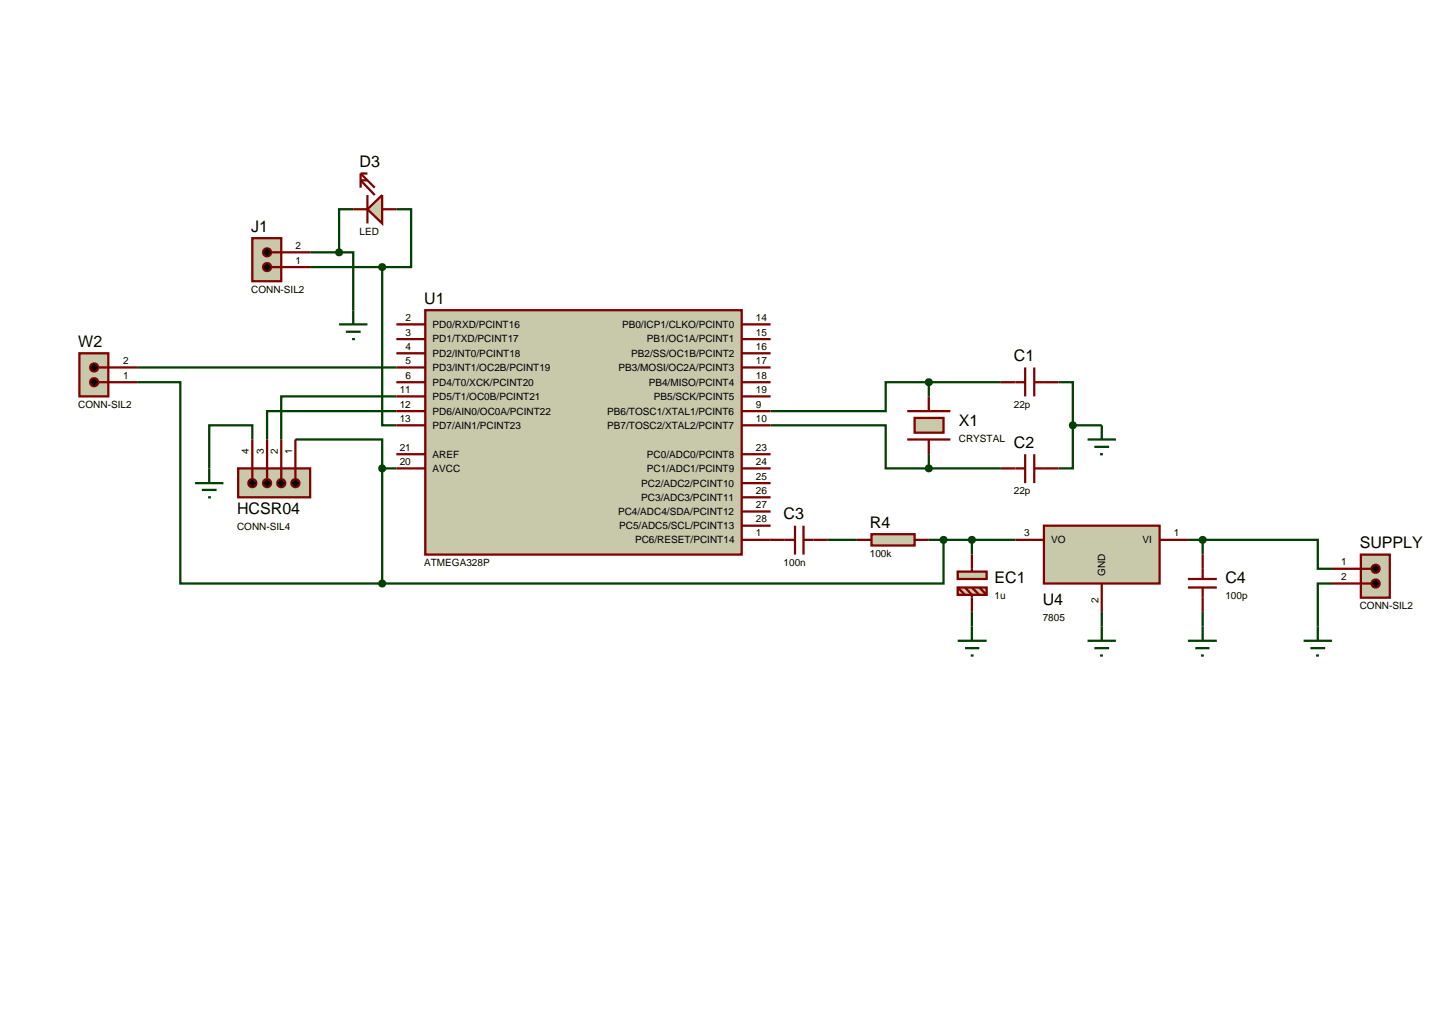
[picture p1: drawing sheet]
<svg xmlns="http://www.w3.org/2000/svg" width="257mm" height="180mm" viewBox="0 0 257 180" stroke-linecap="round" stroke-linejoin="round" font-family="sans-serif">
<g fill="none" stroke="#004000" stroke-width=".4">
<path d="M62.3 36.9h-2.5v7.6M69.9 36.9h2.6v10.2h-5.1M54.7 47.1h12.7M54.7 44.5h5.1M59.8 44.5h2.5v10.2M67.4 47.1v27.9h2.5M24.2 67.4h7.6v35.5h35.6M24.2 64.8h45.7M44.5 77.5v-2.5h-7.6v7.6M52.1 77.5h15.3v5.1M69.9 69.9h-20.3v7.6M69.9 72.5h-22.8v5"/>
<path d="M135.9 75h20.3v7.6h7.6M163.8 67.4h-7.6v5.1h-20.3M163.8 67.4h12.7M163.8 67.4v2.5M186.7 67.4h2.5v7.6M189.2 75v7.6h-2.5M189.2 75h5.1M67.4 82.6h2.5M67.4 82.6v20.3M146 95.2h5.1M163.8 95.2h15.3M163.8 80.1v2.5"/>
<path d="M163.8 82.6h12.7M166.4 95.2v7.7h-99M171.4 95.2v2.6M209.5 95.2h2.6M212.1 95.2h20.3v5.1h2.5M212.1 95.2v2.6M171.4 107.9v2.6M194.3 107.9v2.6M212.1 107.9v2.6M234.9 102.9h-2.5v7.6"/>
</g>
<path d="M75 54.7h55.8v43.1h-55.8z" fill="#c8c8aa" stroke="#800000" stroke-width=".4"/>
<g fill="none" stroke="#800000" stroke-width=".4">
<path d="M69.9 57.2h5.1M69.9 59.8h5.1M130.8 57.2h5.1M130.8 59.8h5.1M69.9 64.8h5.1M69.9 62.3h5.1M69.9 72.5h5.1M69.9 69.9h5.1M69.9 67.4h5.1M69.9 75h5.1M130.8 64.8h5.1M130.8 62.3h5.1"/>
<path d="M130.8 72.5h5.1M130.8 69.9h5.1M130.8 67.4h5.1M130.8 75h5.1M69.9 82.6h5.1M69.9 80.1h5.1M130.8 95.2h9.4M130.8 92.7h5.1M130.8 90.2h5.1M130.8 87.7h5.1M130.8 85.2h5.1M130.8 82.6h5.1"/>
<path d="M130.8 80.1h5.1M140.2 92.7v5.1M141.7 95.2h4.3M141.7 92.7v5.1"/>
</g>
<path d="M153.7 94.2h7.6v2h-7.6z" fill="#c8c8aa" stroke="#800000" stroke-width=".4"/>
<path d="M160 72.5h7.6M160 77.5h7.6M176.5 67.4h4.3M180.8 64.8v5.1M182.4 64.8v5.1M182.4 67.4h4.3M151.1 95.2h2.6M161.3 95.2h2.5M176.5 82.6h4.3M180.8 80.1v5.1M182.4 80.1v5.1M182.4 82.6h4.3" fill="none" stroke="#800000" stroke-width=".4"/>
<path d="M161.3 73.7h5.1v2.6h-5.1z" fill="#c8c8aa" stroke="#800000" stroke-width=".4"/>
<path d="M163.8 69.9v2.6M163.8 77.5v2.6" fill="none" stroke="#800000" stroke-width=".4"/>
<path d="M191.8 77.5h5M193 78.8h2.6M194.3 75v2.5M194 80.1h.5" fill="none" stroke="#004000" stroke-width=".4"/>
<path d="M163.5 67l.3-.1-.5 .5zM163.8 66.9l.4 .2 .1 .3zM164.3 67.4l-.2 .4-.3 .1zM163.3 67.4l.5 .5-.4-.2z" fill="#004000" stroke="#004000" stroke-width=".4"/>
<path d="M163.3 67.4l.5-.5 .5 .5-.5 .5z" fill="#004000"/>
<path d="M163.5 82.2l.3-.1-.5 .5zM163.8 82.1l.4 .2 .1 .3zM164.3 82.6l-.1 .3-.4 .2zM163.3 82.6l.5 .5-.4-.2z" fill="#004000" stroke="#004000" stroke-width=".4"/>
<path d="M163.8 82.1l.5 .5-.5 .5-.5-.5z" fill="#004000"/>
<path d="M188.8 74.7l.4-.2-.5 .5zM189.2 74.5l.4 .2 .1 .3zM189.7 75l-.1 .3-.4 .2zM188.7 75l.5 .5-.4-.2z" fill="#004000" stroke="#004000" stroke-width=".4"/>
<path d="M188.7 75l.5-.5 .5 .5-.5 .5z" fill="#004000"/>
<path d="M184.1 92.7h20.4v10.2h-20.4z" fill="#c8c8aa" stroke="#800000" stroke-width=".4"/>
<path d="M179.1 95.2h5M204.5 95.2h5M194.3 102.9v5" fill="none" stroke="#800000" stroke-width=".4"/>
<path d="M166.1 94.8l.3-.1-.5 .5zM166.4 94.7l.3 .1 .2 .4zM166.9 95.2l-.1 .3-.4 .2zM165.9 95.2l.5 .5-.4-.2z" fill="#004000" stroke="#004000" stroke-width=".4"/>
<path d="M166.4 94.7l.5 .5-.5 .5-.5-.5z" fill="#004000"/>
<path d="M191.8 113h5M193 114.3h2.6M194 115.6h.5M194.3 110.5v2.5" fill="none" stroke="#004000" stroke-width=".4"/>
<g fill="#c8c8aa" stroke="#800000" stroke-width=".4">
<path d="M168.9 100.8h5.1v1.3h-5.1z"/>
<path d="M168.9 103.6h5.1v1.3h-5.1z"/>
</g>
<path d="M171.4 97.8v3M168.9 103.6l1.3 1.3M170.2 103.6l1.2 1.3v3M171.4 103.6l1.3 1.3M172.7 103.6l1.3 1.3" fill="none" stroke="#800000" stroke-width=".4"/>
<path d="M168.9 113h5.1M170.2 114.3h2.5M171.2 115.6h.5M171.4 110.5v2.5" fill="none" stroke="#004000" stroke-width=".4"/>
<path d="M171.1 94.8l.3-.1-.5 .5zM171.4 94.7l.3 .1 .2 .4zM171.9 95.2l-.2 .4-.3 .1zM170.9 95.2l.5 .5-.4-.2z" fill="#004000" stroke="#004000" stroke-width=".4"/>
<path d="M171.4 94.7l.5 .5-.5 .5-.5-.5z" fill="#004000"/>
<path d="M212.1 97.8v4.3M209.5 103.6h5.1M209.5 102.1h5.1M212.1 103.6v4.3" fill="none" stroke="#800000" stroke-width=".4"/>
<path d="M211.7 94.9l.4-.2-.5 .5zM212.1 94.7l.3 .1 .2 .4zM212.6 95.2l-.1 .3-.4 .2zM211.6 95.2l.5 .5-.4-.2z" fill="#004000" stroke="#004000" stroke-width=".4"/>
<path d="M211.6 95.2l.5-.5 .5 .5-.5 .5z" fill="#004000"/>
<path d="M209.5 113h5.1M210.8 114.3h2.5M211.8 115.6h.5M212.1 110.5v2.5" fill="none" stroke="#004000" stroke-width=".4"/>
<path d="M42 82.6h12.7v5.1h-12.7z" fill="#c8c8aa" stroke="#800000" stroke-width=".4"/>
<path d="M44.5 77.5v6.9M47.1 77.5v6.9M49.6 77.5v6.9M52.1 77.5v6.9" fill="none" stroke="#800000" stroke-width=".4"/>
<g fill="#000" stroke="#800000" stroke-width=".4">
<path d="M44 84.7l.5-.2-.7 .7zM44.5 84.5a.68 .68 0 0 1 .7 .7zM45.2 85.2a.68 .68 0 0 1-.7 .7zM43.8 85.2l.7 .7a.68 .68 0 0 1-.7-.7z"/>
<path d="M46.6 84.7l.5-.2-.7 .7zM47.1 84.5a.68 .68 0 0 1 .7 .7zM47.8 85.2a.68 .68 0 0 1-.7 .7zM46.4 85.2l.7 .7a.68 .68 0 0 1-.7-.7z"/>
<path d="M49.1 84.7l.5-.2-.7 .7zM49.6 84.5a.68 .68 0 0 1 .7 .7zM49.6 85.9l.7-.7a.68 .68 0 0 1-.7 .7zM48.9 85.2l.7 .7a.68 .68 0 0 1-.7-.7z"/>
<path d="M51.6 84.7l.5-.2-.7 .7zM52.1 84.5a.68 .68 0 0 1 .7 .7zM52.8 85.2a.68 .68 0 0 1-.7 .7zM51.4 85.2l.7 .7a.68 .68 0 0 1-.7-.7z"/>
</g>
<path d="M43.8 85.2l.7-.7 .7 .7-.7 .7zM47.1 84.5l.7 .7-.7 .7-.7-.7zM49.6 84.5l.7 .7-.7 .7-.7-.7zM52.1 84.5l.7 .7-.7 .7-.7-.7z" fill="#000"/>
<path d="M67.1 82.2l.3-.1-.5 .5zM67.4 82.1l.3 .1 .2 .4zM67.4 83.1l.5-.5-.2 .4zM66.9 82.6l.5 .5-.4-.2z" fill="#004000" stroke="#004000" stroke-width=".4"/>
<path d="M67.4 82.1l.5 .5-.5 .5-.5-.5z" fill="#004000"/>
<path d="M34.4 85.2h5M35.6 86.4h2.6M36.7 87.7h.5M36.9 82.6v2.6" fill="none" stroke="#004000" stroke-width=".4"/>
<path d="M14 62.3h5.1v7.6h-5.1z" fill="#c8c8aa" stroke="#800000" stroke-width=".4"/>
<path d="M17.4 67.4h6.8M17.4 64.8h6.8" fill="none" stroke="#800000" stroke-width=".4"/>
<g fill="#000" stroke="#800000" stroke-width=".4">
<path d="M16.1 66.9l.5-.2-.7 .7zM16.6 66.7a.68 .68 0 0 1 .7 .7zM17.3 67.4a.68 .68 0 0 1-.7 .7zM15.9 67.4l.7 .7a.68 .68 0 0 1-.7-.7z"/>
<path d="M16.1 64.3l.5-.2-.7 .7zM16.6 64.1a.68 .68 0 0 1 .7 .7zM17.3 64.8a.68 .68 0 0 1-.7 .7zM15.9 64.8l.7 .7a.68 .68 0 0 1-.7-.7z"/>
</g>
<path d="M16.6 66.7l.7 .7-.7 .7-.7-.7zM16.6 64.1l.7 .7-.7 .7-.7-.7z" fill="#000"/>
<path d="M240 97.8h5.1v7.6h-5.1z" fill="#c8c8aa" stroke="#800000" stroke-width=".4"/>
<path d="M234.9 100.3h6.9M234.9 102.9h6.9" fill="none" stroke="#800000" stroke-width=".4"/>
<g fill="#000" stroke="#800000" stroke-width=".4">
<path d="M242.1 99.8l.5-.2-.7 .7zM242.6 99.6a.68 .68 0 0 1 .7 .7zM242.6 101l.7-.7a.68 .68 0 0 1-.7 .7zM241.9 100.3l.7 .7a.68 .68 0 0 1-.7-.7z"/>
<path d="M242.1 102.4l.5-.2-.7 .7zM242.6 102.2a.68 .68 0 0 1 .7 .7zM242.6 103.6l.7-.7a.68 .68 0 0 1-.7 .7zM241.9 102.9l.7 .7a.68 .68 0 0 1-.7-.7z"/>
</g>
<path d="M241.9 100.3l.7-.7 .7 .7-.7 .7zM241.9 102.9l.7-.7 .7 .7-.7 .7z" fill="#000"/>
<path d="M229.9 113h5M231.1 114.3h2.6M232.1 115.6h.5M232.4 110.5v2.5" fill="none" stroke="#004000" stroke-width=".4"/>
<path d="M44.5 42h5.1v7.6h-5.1z" fill="#c8c8aa" stroke="#800000" stroke-width=".4"/>
<path d="M47.8 47.1h6.9M47.8 44.5h6.9" fill="none" stroke="#800000" stroke-width=".4"/>
<g fill="#000" stroke="#800000" stroke-width=".4">
<path d="M46.6 46.6l.5-.2-.7 .7zM47.1 46.4a.68 .68 0 0 1 .7 .7zM47.1 47.8l.7-.7a.68 .68 0 0 1-.7 .7zM46.4 47.1l.7 .7a.68 .68 0 0 1-.7-.7z"/>
<path d="M46.6 44l.5-.2-.7 .7zM47.1 43.8a.68 .68 0 0 1 .7 .7zM47.8 44.5a.68 .68 0 0 1-.7 .7zM46.4 44.5l.7 .7a.68 .68 0 0 1-.7-.7z"/>
</g>
<path d="M47.1 46.4l.7 .7-.7 .7-.7-.7zM47.1 43.8l.7 .7-.7 .7-.7-.7z" fill="#000"/>
<path d="M59.8 57.2h5M61 58.5h2.6M62.1 59.8h.5M62.3 54.7v2.5" fill="none" stroke="#004000" stroke-width=".4"/>
<path d="M64.8 36.9l2.6-2.5v5z" fill="#c8c8aa" stroke="#800000" stroke-width=".4"/>
<path d="M62.3 36.9h2.5M63.6 30.6l2.5 2.5M63.6 30.6h1.2M63.6 30.6v2.5M64.8 34.4v5M64.8 31.8h-1.2l2.5 2.6M67.4 36.9h2.5" fill="none" stroke="#800000" stroke-width=".4"/>
<path d="M67.1 46.7l.3-.1-.5 .5zM67.4 46.6l.3 .1 .2 .4zM67.4 47.6l.5-.5-.2 .4zM66.9 47.1l.5 .5-.4-.2z" fill="#004000" stroke="#004000" stroke-width=".4"/>
<path d="M67.4 46.6l.5 .5-.5 .5-.5-.5z" fill="#004000"/>
<path d="M59.4 44.2l.4-.2-.5 .5zM59.8 44l.4 .2 .1 .3zM59.8 45l.5-.5-.1 .3zM59.3 44.5l.5 .5-.3-.1z" fill="#004000" stroke="#004000" stroke-width=".4"/>
<path d="M59.3 44.5l.5-.5 .5 .5-.5 .5z" fill="#004000"/>
<path d="M67.1 102.5l.3-.1-.5 .5zM67.4 102.4l.3 .1 .2 .4zM67.4 103.4l.5-.5-.2 .4zM66.9 102.9l.5 .5-.3-.1z" fill="#004000" stroke="#004000" stroke-width=".4"/>
<path d="M67.4 102.4l.5 .5-.5 .5-.5-.5z" fill="#004000"/>
<g font-size="2.8">
<text x="63.4" y="29.5">D3</text>
<text x="44.3" y="40.9">J1</text>
<text x="74.8" y="53.6">U1</text>
<text x="13.8" y="61.2">W2</text>
<text x="178.8" y="63.7">C1</text>
<text x="169.1" y="75.1">X1</text>
<text x="178.8" y="79">C2</text>
<text x="41.8" y="90.7">HCSR04</text>
<text x="138.2" y="91.6">C3</text>
<text x="153.4" y="93.1">R4</text>
<text x="239.8" y="96.7">SUPPLY</text>
<text x="175.4" y="102.9">EC1</text>
<text x="183.9" y="106.7">U4</text>
<text x="216.1" y="102.9">C4</text>
</g>
<g font-size="1.8">
<text x="63.4" y="41.5">LED</text>
<text x="52.1" y="46.5">1</text>
<text x="52.1" y="43.9">2</text>
<text x="44.3" y="51.6">CONN-SIL2</text>
<text x="71.5" y="59.2">3</text>
<text x="71.5" y="56.6">2</text>
<text x="76.3" y="57.8">PD0/RXD/PCINT16</text>
<text x="109.7" y="57.8">PB0/ICP1/CLKO/PCINT0</text>
<text x="133.3" y="56.6">14</text>
<text x="133.3" y="59.2">15</text>
<text x="21.7" y="64.2">2</text>
<text x="71.5" y="64.2">5</text>
<text x="71.5" y="61.7">4</text>
<text x="76.3" y="65.4">PD3/INT1/OC2B/PCINT19</text>
<text x="76.3" y="62.9">PD2/INT0/PCINT18</text>
<text x="76.3" y="60.4">PD1/TXD/PCINT17</text>
<text x="109.1" y="65.4">PB3/MOSI/OC2A/PCINT3</text>
<text x="111.3" y="62.9">PB2/SS/OC1B/PCINT2</text>
<text x="114.1" y="60.4">PB1/OC1A/PCINT1</text>
<text x="133.3" y="64.2">17</text>
<text x="133.3" y="61.7">16</text>
<text x="13.8" y="71.9">CONN-SIL2</text>
<text x="21.7" y="66.8">1</text>
<text x="70.5" y="71.9">12</text>
<text x="70.5" y="69.3">11</text>
<text x="71.5" y="66.8">6</text>
<text x="76.3" y="70.5">PD5/T1/OC0B/PCINT21</text>
<text x="76.3" y="68">PD4/T0/XCK/PCINT20</text>
<text x="114.4" y="68">PB4/MISO/PCINT4</text>
<text x="115.3" y="70.5">PB5/SCK/PCINT5</text>
<text x="133.3" y="66.8">18</text>
<text x="133.3" y="69.3">19</text>
<text x="133.3" y="71.9">9</text>
<text x="178.8" y="71.9">22p</text>
<text x="70.5" y="74.4">13</text>
<text x="76.3" y="73.1">PD6/AIN0/OC0A/PCINT22</text>
<text x="76.3" y="75.6">PD7/AIN1/PCINT23</text>
<text x="107.1" y="75.6">PB7/TOSC2/XTAL2/PCINT7</text>
<text x="107.1" y="73.1">PB6/TOSC1/XTAL1/PCINT6</text>
<text x="133.3" y="74.4">10</text>
<text x="169.1" y="77.9">CRYSTAL</text>
<text x="43.9" y="80.1" transform="rotate(-90 43.9 80.1)">4</text>
<text x="46.5" y="80.1" transform="rotate(-90 46.5 80.1)">3</text>
<text x="49" y="80.1" transform="rotate(-90 49 80.1)">2</text>
<text x="51.5" y="80.1" transform="rotate(-90 51.5 80.1)">1</text>
<text x="70.5" y="82">20</text>
<text x="70.5" y="79.5">21</text>
<text x="76.3" y="83.2">AVCC</text>
<text x="76.3" y="80.7">AREF</text>
<text x="114.1" y="83.2">PC1/ADC1/PCINT9</text>
<text x="114.1" y="80.7">PC0/ADC0/PCINT8</text>
<text x="133.3" y="82">24</text>
<text x="133.3" y="79.5">23</text>
<text x="113.1" y="88.3">PC3/ADC3/PCINT11</text>
<text x="113.1" y="85.8">PC2/ADC2/PCINT10</text>
<text x="133.3" y="89.6">27</text>
<text x="133.3" y="87.1">26</text>
<text x="133.3" y="84.6">25</text>
<text x="178.8" y="87.2">22p</text>
<text x="41.8" y="93.4">CONN-SIL4</text>
<text x="109" y="90.8">PC4/ADC4/SDA/PCINT12</text>
<text x="109.2" y="93.3">PC5/ADC5/SCL/PCINT13</text>
<text x="112" y="95.8">PC6/RESET/PCINT14</text>
<text x="133.3" y="94.6">1</text>
<text x="133.3" y="92.1">28</text>
<text x="180.6" y="94.6">3</text>
<text x="185.4" y="95.8">VO</text>
<text x="201.5" y="95.8">VI</text>
<text x="207" y="94.6">1</text>
<text x="74.8" y="99.8">ATMEGA328P</text>
<text x="138.2" y="99.8">100n</text>
<text x="153.4" y="98.2">100k</text>
<text x="194.9" y="101.6" transform="rotate(-90 194.9 101.6)">GND</text>
<text x="236.5" y="99.7">1</text>
<text x="175.4" y="105.7">1u</text>
<text x="193.7" y="106.4" transform="rotate(-90 193.7 106.4)">2</text>
<text x="216.1" y="105.7">100p</text>
<text x="236.5" y="102.3">2</text>
<text x="239.8" y="107.4">CONN-SIL2</text>
<text x="183.9" y="109.5">7805</text>
</g>
</svg>
